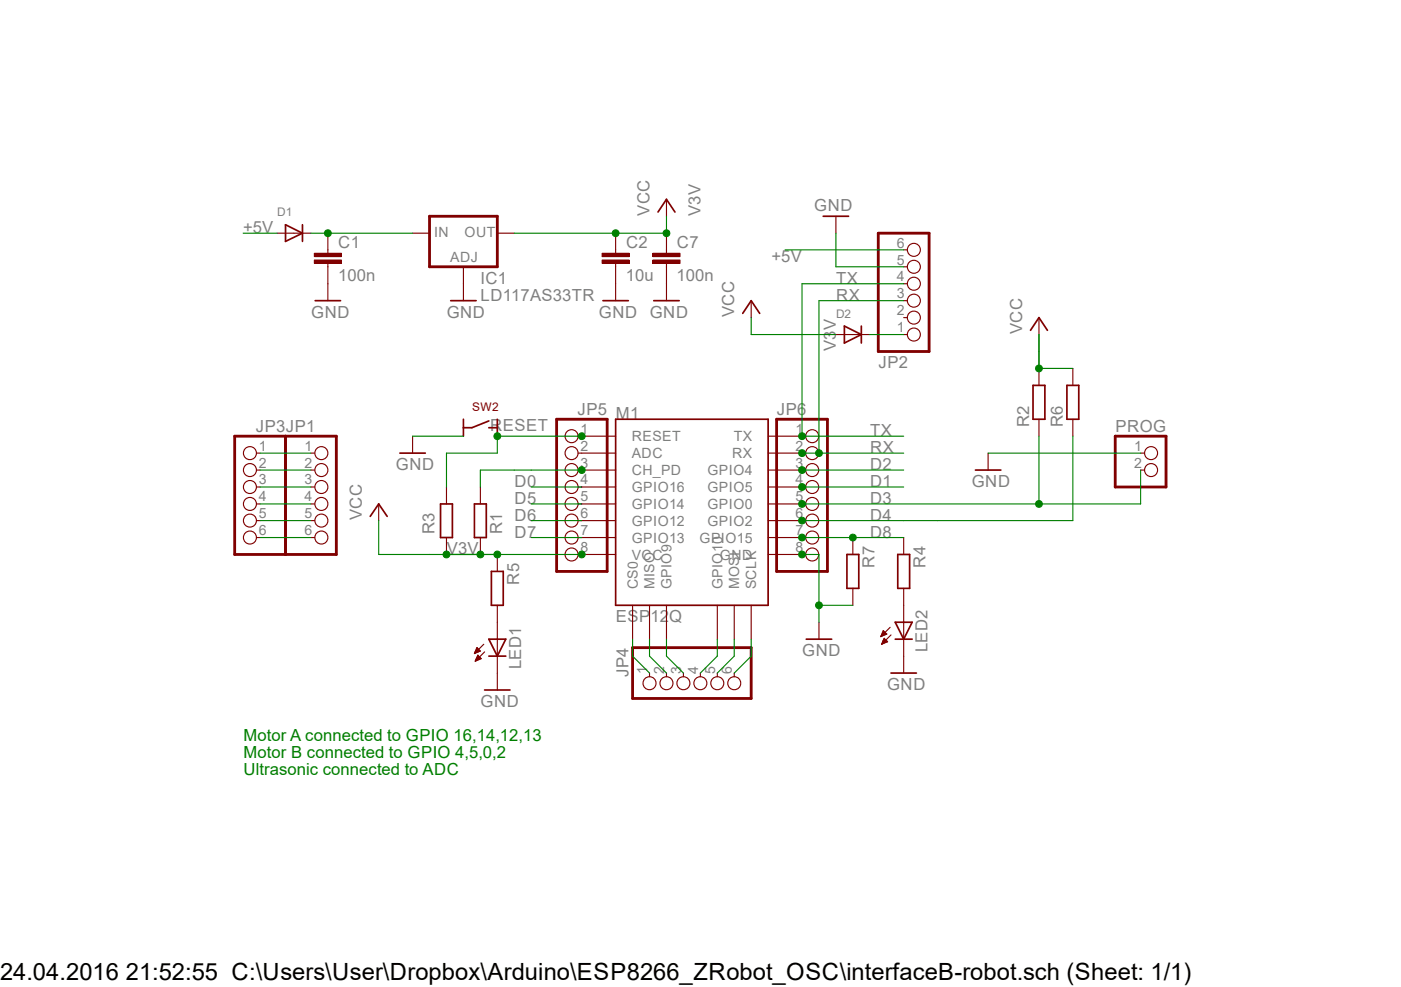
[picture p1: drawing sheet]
<svg xmlns="http://www.w3.org/2000/svg" width="210mm" height="148mm" viewBox="0 0 210 148" stroke-linecap="round" stroke-linejoin="round" font-family="sans-serif">
<path d="M42.8 33.7l2.5 1.3-2.5 1.2zM45.3 33.7v2.5M47.2 45.1h3.9M67.6 45.1h3.8" fill="none" stroke="#800000" stroke-width=".25"/>
<path d="M41.5 35h5.1M49.1 37.5v.5M49.1 39.5v.5M61.8 35h2.6M74.5 35h2.6M49.1 42.5v2.6M69.5 40v5.1" fill="none" stroke="#800000" stroke-width=".17"/>
<path d="M64.4 32.4h10.1v7.6h-10.1z" fill="none" stroke="#800000" stroke-width=".42"/>
<path d="M47.1 39h4.1v.5h-4.1z" fill-rule="evenodd" fill="#800000"/>
<path d="M47.1 39h4.1v.5h-4.1z" fill="none" stroke="#800000" stroke-width=".15"/>
<path d="M47.1 38h4.1v.5h-4.1z" fill-rule="evenodd" fill="#800000"/>
<path d="M47.1 38h4.1v.5h-4.1z" fill="none" stroke="#800000" stroke-width=".15"/>
<path d="M49.1 35v2.5M92.3 37.5v.5M92.3 39.5v.5M49.1 40v2.5" fill="none" stroke="#800000" stroke-width=".17"/>
<path d="M90.3 39h4v.5h-4z" fill-rule="evenodd" fill="#800000"/>
<path d="M90.3 39h4v.5h-4z" fill="none" stroke="#800000" stroke-width=".15"/>
<path d="M90.3 38h4v.5h-4z" fill-rule="evenodd" fill="#800000"/>
<path d="M90.3 38h4v.5h-4z" fill="none" stroke="#800000" stroke-width=".15"/>
<g fill="none" stroke="#800000" stroke-width=".17">
<path d="M92.3 35v2.5M99.9 37.5v.5M99.9 39.5v.5M125.3 32.4v2.6M135.5 37.5h.5M92.3 40v5.1M112.6 45.1v2.5M135.5 50.2h.5M135.5 47.6h.5M135.5 45.1h.5M135.5 42.5h.5M135.5 40h.5"/>
<path d="M155.7 47.6v2.6M155.7 55.2v2.6M160.8 55.2v2.6M66.9 73v2.6M72 73v2.6M87.2 65.4h5.1M87.2 67.9h5.1M87.2 70.5h5.1M87.2 73h5.1M87.2 75.6h5.1M87.2 78.1h5.1M115.1 65.4h5.1"/>
<path d="M115.1 67.9h5.1M115.1 70.5h5.1M115.1 73h5.1M115.1 75.6h5.1M115.1 78.1h5.1M148.1 67.9v2.6M155.7 62.9v2.5M160.8 62.9v2.5M66.9 80.6v2.5M71.2 97.9h.1M71.2 97.8h.3M71.2 97.7h.5"/>
<path d="M71.2 97.7h.7M71.2 99.1h.2M71.3 97.6h.6M71.3 99h.3M71.3 97.5h.5M71.3 98.9h.5M71.4 97.4h.4M71.4 98.8h.6M71.4 97.3h.3M71.4 98.7h.7M71.5 97.2h.1M71.5 98.6h.5"/>
<path d="M71.5 97.1l-.4 .9M71.5 97.1l.5 .5-.9 .4M71.5 97.1h.1M71.5 98.6h.4M71.5 98.5h.3M71.6 98.3h.1M71.6 98.3l-.4 .8M71.6 98.3l.5 .5-.9 .3M72 80.6v2.5M72.5 96.6l-1.4 1.4M72.6 97.7l-1.4 1.4M74.5 83.1v2.6"/>
<path d="M74.5 90.8v10.1M87.2 80.6h5.1M87.2 83.1h5.1M94.8 90.8v5M97.4 90.8v5M99.9 90.8v5M107.5 90.8v5M110.1 90.8v5M112.6 90.8v5M115.1 80.6h5.1M115.1 83.1h5.1M122.8 93.3v2.5"/>
<path d="M127.8 80.6v2.5M127.8 88.2v2.6M132 95.4h.1M132.1 95.3h.2M132.1 95.2h.4M132.2 95.2h.5M132.2 96.6h.1M132.2 95.1h.7M132.2 96.5h.2M132.2 95h.6M132.2 94.9h.5M132.2 96.4h.4"/>
<path d="M132.3 94.8h.3M132.3 96.3h.5M132.3 96.2h.7M132.3 94.7h.2M132.3 96.1h.7M132.4 94.6h.1M132.4 96.1h.5M132.4 96h.4M132.5 95.9h.2M132.5 95.8h.1M132.5 95.7l.6 .5-.9 .4zM132.9 95.1l-.5-.5-.4 .9"/>
<path d="M132.9 95.1l-.9 .4M133.4 94.1l-1.4 1.4M133.6 95.2l-1.4 1.4M135.5 80.6v2.5M135.5 88.2v10.2"/>
<circle cx="137" cy="37.5" r=".98"/>
<circle cx="137" cy="45.1" r=".98"/>
<circle cx="137" cy="40" r=".98"/>
<circle cx="137" cy="42.5" r=".98"/>
<circle cx="137" cy="47.6" r=".98"/>
<circle cx="137" cy="50.2" r=".98"/>
</g>
<g fill="none" stroke="#800000" stroke-width=".25">
<path d="M123.4 32.4h3.8M90.4 45.1h3.8M111.3 47l1.3-1.9 1.3 1.9M154.5 49.5l1.2-1.9 1.3 1.9M154.9 57.8h1.7v5.1h-1.7zM159.9 57.8h1.8v5.1h-1.8zM66 75.6h1.8v5h-1.8zM71.1 75.6h1.8v5h-1.8zM92.3 62.9h22.8v27.9h-22.8zM146.2 70.5h3.8M73.3 95.8h2.5l-1.3 2.6zM73.3 98.4h2.5"/>
<path d="M73.7 85.7h1.7v5.1h-1.7zM120.9 95.8h3.8M127 83.1h1.7v5.1h-1.7zM134.2 95.8h2.5M134.2 93.3h2.5l-1.2 2.5zM134.6 83.1h1.8v5.1h-1.8z"/>
</g>
<path d="M131.7 35h7.6v17.7h-7.6z" fill="none" stroke="#800000" stroke-width=".42"/>
<path d="M97.9 39h4v.5h-4z" fill-rule="evenodd" fill="#800000"/>
<path d="M97.9 39h4v.5h-4z" fill="none" stroke="#800000" stroke-width=".15"/>
<path d="M97.9 38h4v.5h-4z" fill-rule="evenodd" fill="#800000"/>
<path d="M97.9 38h4v.5h-4z" fill="none" stroke="#800000" stroke-width=".15"/>
<g fill="none" stroke="#800000" stroke-width=".17">
<path d="M99.9 29.9v2.5M99.9 35v2.5M99.9 40v5.1M125.3 50.2h5.1M38.4 67.9h.6M38.4 70.5h.6M38.4 73h.6M38.4 75.6h.6M38.4 78.1h.6M46.6 67.9h.6M46.6 70.5h.6M46.6 73h.6"/>
<path d="M46.6 75.6h.6M46.6 78.1h.6M56.8 75.6v2.5M61.8 65.4v2.5M86.7 67.9h.5M86.7 70.5h.5M86.7 65.4h.5M86.7 73h.5M86.7 75.6h.5M86.7 78.1h.5M120.2 67.9h.6M120.2 70.5h.6"/>
<path d="M120.2 65.4h.6M120.2 73h.6M120.2 75.6h.6M120.2 78.1h.6M171 67.9h.5M171 70.5h.5M38.4 80.6h.6M46.6 80.6h.6M86.7 80.6h.5M86.7 83.1h.5M120.2 80.6h.6M120.2 83.1h.6"/>
<path d="M135.5 98.4v2.5M74.5 100.9v2.6M97.4 100.9v.6M99.9 100.9v.6M102.4 100.9v.6M105 100.9v.6M107.5 100.9v.6M110.1 100.9v.6"/>
<circle cx="37.5" cy="73" r=".98"/>
<circle cx="37.5" cy="67.9" r=".98"/>
<circle cx="37.5" cy="75.6" r=".98"/>
<circle cx="37.5" cy="78.1" r=".98"/>
<circle cx="37.5" cy="70.5" r=".98"/>
<circle cx="48.2" cy="75.6" r=".98"/>
<circle cx="48.2" cy="73" r=".98"/>
<circle cx="48.2" cy="67.9" r=".98"/>
<circle cx="48.2" cy="70.5" r=".98"/>
<circle cx="48.2" cy="78.1" r=".98"/>
<circle cx="85.7" cy="67.9" r=".98"/>
<circle cx="85.7" cy="70.5" r=".98"/>
<circle cx="85.7" cy="73" r=".98"/>
<circle cx="85.7" cy="75.6" r=".98"/>
<circle cx="85.7" cy="65.4" r=".98"/>
<circle cx="85.7" cy="78.1" r=".98"/>
<circle cx="121.7" cy="73" r=".98"/>
<circle cx="121.7" cy="75.6" r=".98"/>
<circle cx="121.7" cy="78.1" r=".98"/>
<circle cx="121.7" cy="65.4" r=".98"/>
<circle cx="121.7" cy="67.9" r=".98"/>
<circle cx="121.7" cy="70.5" r=".98"/>
<circle cx="172.5" cy="67.9" r=".98"/>
<circle cx="172.5" cy="70.5" r=".98"/>
<circle cx="37.5" cy="80.6" r=".98"/>
<circle cx="48.2" cy="80.6" r=".98"/>
<circle cx="85.7" cy="80.6" r=".98"/>
<circle cx="85.7" cy="83.1" r=".98"/>
<circle cx="121.7" cy="80.6" r=".98"/>
<circle cx="121.7" cy="83.1" r=".98"/>
<circle cx="97.4" cy="102.4" r=".98"/>
<circle cx="99.9" cy="102.4" r=".98"/>
<circle cx="102.4" cy="102.4" r=".98"/>
<circle cx="105" cy="102.4" r=".98"/>
<circle cx="107.5" cy="102.4" r=".98"/>
<circle cx="110.1" cy="102.4" r=".98"/>
</g>
<path d="M98.6 31.8l1.3-1.9 1.3 1.9M98 45.1h3.8M126.6 48.9l2.5 1.3-2.5 1.2zM129.1 48.9v2.5M55.5 77.4l1.3-1.8 1.2 1.8M59.9 67.9h3.9M69.5 62.9v2.5M73.3 63.1l-2.6 1h-1.2M73.3 64.1h1.2M74.5 62.9v2.5M72.6 103.5h3.9M133.6 100.9h3.8" fill="none" stroke="#800000" stroke-width=".25"/>
<path d="M35.2 65.4h15.2v17.7h-15.2zM42.8 65.4v17.7M83.4 62.9h7.6v22.8h-7.6zM116.4 62.9h7.6v22.8h-7.6zM167.2 65.4h7.6v7.6h-7.6zM94.8 97.1h17.8v7.6h-17.8z" fill="none" stroke="#800000" stroke-width=".42"/>
<path d="M46.6 35h15.2" fill="none" stroke="#008000" stroke-width=".17"/>
<circle cx="49.1" cy="35" r=".51" fill="#008000"/>
<circle cx="49.1" cy="35" r=".51" fill="none" stroke="#008000" stroke-width=".15"/>
<path d="M120.2 83.1h2.6v10.2M122.8 90.8h5" fill="none" stroke="#008000" stroke-width=".17"/>
<circle cx="122.8" cy="90.8" r=".51" fill="#008000"/>
<circle cx="122.8" cy="90.8" r=".51" fill="none" stroke="#008000" stroke-width=".15"/>
<circle cx="120.2" cy="83.1" r=".51" fill="#008000"/>
<circle cx="120.2" cy="83.1" r=".51" fill="none" stroke="#008000" stroke-width=".15"/>
<path d="M125.3 35v5h10.2M135.5 45.1h-12.7v22.8h-2.6M61.8 65.4h7.7M148.1 67.9h22.9" fill="none" stroke="#008000" stroke-width=".17"/>
<circle cx="120.2" cy="67.9" r=".51" fill="#008000"/>
<circle cx="120.2" cy="67.9" r=".51" fill="none" stroke="#008000" stroke-width=".15"/>
<path d="M122.8 67.9h12.7" fill="none" stroke="#008000" stroke-width=".17"/>
<circle cx="122.8" cy="67.9" r=".51" fill="#008000"/>
<circle cx="122.8" cy="67.9" r=".51" fill="none" stroke="#008000" stroke-width=".15"/>
<path d="M155.7 50.2v2.5" fill="none" stroke="#008000" stroke-width=".17"/>
<circle cx="155.7" cy="55.2" r=".51" fill="#008000"/>
<circle cx="155.7" cy="55.2" r=".51" fill="none" stroke="#008000" stroke-width=".15"/>
<path d="M99.9 32.4v2.6h-22.8M112.6 47.6v2.6h12.7M155.7 50.2v5h5.1" fill="none" stroke="#008000" stroke-width=".17"/>
<circle cx="92.3" cy="35" r=".51" fill="#008000"/>
<circle cx="92.3" cy="35" r=".51" fill="none" stroke="#008000" stroke-width=".15"/>
<circle cx="99.9" cy="35" r=".51" fill="#008000"/>
<circle cx="99.9" cy="35" r=".51" fill="none" stroke="#008000" stroke-width=".15"/>
<circle cx="72" cy="83.1" r=".51" fill="#008000"/>
<circle cx="72" cy="83.1" r=".51" fill="none" stroke="#008000" stroke-width=".15"/>
<path d="M64.4 83.1h7.6" fill="none" stroke="#008000" stroke-width=".17"/>
<circle cx="66.9" cy="83.1" r=".51" fill="#008000"/>
<circle cx="66.9" cy="83.1" r=".51" fill="none" stroke="#008000" stroke-width=".15"/>
<path d="M66.9 83.1h5.1M74.5 83.1h12.7" fill="none" stroke="#008000" stroke-width=".17"/>
<circle cx="87.2" cy="83.1" r=".51" fill="#008000"/>
<circle cx="87.2" cy="83.1" r=".51" fill="none" stroke="#008000" stroke-width=".15"/>
<path d="M66.9 83.1h7.6" fill="none" stroke="#008000" stroke-width=".17"/>
<circle cx="74.5" cy="83.1" r=".51" fill="#008000"/>
<circle cx="74.5" cy="83.1" r=".51" fill="none" stroke="#008000" stroke-width=".15"/>
<path d="M135.5 42.5h-15.3v22.9M56.8 78.1v5h7.6" fill="none" stroke="#008000" stroke-width=".17"/>
<circle cx="120.2" cy="65.4" r=".51" fill="#008000"/>
<circle cx="120.2" cy="65.4" r=".51" fill="none" stroke="#008000" stroke-width=".15"/>
<path d="M87.2 65.4h-12.7v2.5h-7.6v5.1M120.2 65.4h15.3" fill="none" stroke="#008000" stroke-width=".17"/>
<circle cx="74.5" cy="65.4" r=".51" fill="#008000"/>
<circle cx="74.5" cy="65.4" r=".51" fill="none" stroke="#008000" stroke-width=".15"/>
<circle cx="87.2" cy="65.4" r=".51" fill="#008000"/>
<circle cx="87.2" cy="65.4" r=".51" fill="none" stroke="#008000" stroke-width=".15"/>
<path d="M155.7 65.4v10.2M171 70.5v5.1h-50.8" fill="none" stroke="#008000" stroke-width=".17"/>
<circle cx="155.7" cy="75.6" r=".51" fill="#008000"/>
<circle cx="155.7" cy="75.6" r=".51" fill="none" stroke="#008000" stroke-width=".15"/>
<circle cx="120.2" cy="75.6" r=".51" fill="#008000"/>
<circle cx="120.2" cy="75.6" r=".51" fill="none" stroke="#008000" stroke-width=".15"/>
<path d="M36.4 35h5.1M117.7 37.5h17.8M87.2 70.5h-15.2v2.5" fill="none" stroke="#008000" stroke-width=".17"/>
<circle cx="87.2" cy="70.5" r=".51" fill="#008000"/>
<circle cx="87.2" cy="70.5" r=".51" fill="none" stroke="#008000" stroke-width=".15"/>
<path d="M120.2 80.6h7.6" fill="none" stroke="#008000" stroke-width=".17"/>
<circle cx="120.2" cy="80.6" r=".51" fill="#008000"/>
<circle cx="120.2" cy="80.6" r=".51" fill="none" stroke="#008000" stroke-width=".15"/>
<path d="M127.8 80.6h7.7" fill="none" stroke="#008000" stroke-width=".17"/>
<circle cx="127.8" cy="80.6" r=".51" fill="#008000"/>
<circle cx="127.8" cy="80.6" r=".51" fill="none" stroke="#008000" stroke-width=".15"/>
<path d="M160.8 65.4v12.7h-40.6" fill="none" stroke="#008000" stroke-width=".17"/>
<circle cx="120.2" cy="78.1" r=".51" fill="#008000"/>
<circle cx="120.2" cy="78.1" r=".51" fill="none" stroke="#008000" stroke-width=".15"/>
<circle cx="120.2" cy="73" r=".51" fill="#008000"/>
<circle cx="120.2" cy="73" r=".51" fill="none" stroke="#008000" stroke-width=".15"/>
<g fill="none" stroke="#008000" stroke-width=".17">
<path d="M130.4 50.2h5.1M79.6 73h7.6M79.6 75.6h7.6M79.6 78.1h7.6M120.2 73h15.3M120.2 70.5h15.3M79.6 80.6h7.6M94.8 95.8v2.6l2.6 2.5M97.4 95.8v2.6l2.5 2.5M99.9 95.8v2.6l2.5 2.5M107.5 95.8v2.6l-2.5 2.5M110.1 95.8v2.6l-2.6 2.5"/>
<path d="M112.6 95.8v2.6l-2.5 2.5"/>
</g>
<circle cx="120.2" cy="70.5" r=".51" fill="#008000"/>
<circle cx="120.2" cy="70.5" r=".51" fill="none" stroke="#008000" stroke-width=".15"/>
<path d="M39 67.9h7.6M39 70.5h7.6M39 73h7.6M39 75.6h7.6M39 78.1h7.6M39 80.6h7.6" fill="none" stroke="#008000" stroke-width=".17"/>
<text font-size="3.6" x="0" y="147">24.04.2016 21:52:55 C:\Users\User\Dropbox\Arduino\ESP8266_ZRobot_OSC\interfaceB-robot.sch (Sheet: 1/1)</text>
<g font-size="2.5" fill="#808080">
<text x="36.4" y="35">+5V</text>
<text x="97.4" y="32.4" transform="rotate(-90 97.4 32.4)">VCC</text>
<text x="105" y="32.4" transform="rotate(-90 105 32.4)">V3V</text>
<text x="122" y="31.7">GND</text>
<text x="50.7" y="37.1">C1</text>
<text x="93.9" y="37.1">C2</text>
<text x="101.5" y="37.1">C7</text>
<text x="115.7" y="39.2">+5V</text>
<text x="46.7" y="47.6">GND</text>
<text x="50.7" y="42.2">100n</text>
<text x="67" y="47.6">GND</text>
<text x="72.1" y="45.1">LD117AS33TR</text>
<text x="72.1" y="42.5">IC1</text>
<text x="89.8" y="47.6">GND</text>
<text x="93.8" y="42.2">10u</text>
<text x="97.4" y="47.6">GND</text>
<text x="101.4" y="42.2">100n</text>
<text x="110.1" y="47.6" transform="rotate(-90 110.1 47.6)">VCC</text>
<text x="125.4" y="45.1">RX</text>
<text x="125.4" y="42.5">TX</text>
<text x="125.3" y="52.7" transform="rotate(-90 125.3 52.7)">V3V</text>
<text x="153.2" y="50.1" transform="rotate(-90 153.2 50.1)">VCC</text>
<text x="131.7" y="55.1">JP2</text>
<text x="38.4" y="64.8">JP3JP1</text>
<text x="73.5" y="64.6">RESET</text>
<text x="86.6" y="62.2">JP5</text>
<text x="92.3" y="62.9">M1</text>
<text x="116.5" y="62.2">JP6</text>
<text x="130.4" y="65.4">TX</text>
<text x="154.3" y="64.1" transform="rotate(-90 154.3 64.1)">R2</text>
<text x="159.3" y="64.1" transform="rotate(-90 159.3 64.1)">R6</text>
<text x="167.2" y="64.8">PROG</text>
<text x="59.4" y="70.5">GND</text>
<text x="130.4" y="67.9">RX</text>
<text x="130.4" y="70.5">D2</text>
<text x="77.1" y="73">D0</text>
<text x="77.1" y="75.6">D5</text>
<text x="130.4" y="75.6">D3</text>
<text x="130.4" y="73">D1</text>
<text x="145.7" y="73">GND</text>
<text x="54.2" y="78" transform="rotate(-90 54.2 78)">VCC</text>
<text x="65.1" y="80.1" transform="rotate(-90 65.1 80.1)">R3</text>
<text x="67" y="83.1">V3V</text>
<text x="75.3" y="80.1" transform="rotate(-90 75.3 80.1)">R1</text>
<text x="77.1" y="78.1">D6</text>
<text x="77.1" y="80.6">D7</text>
<text x="130.4" y="80.6">D8</text>
<text x="130.4" y="78.1">D4</text>
<text x="77.8" y="87.7" transform="rotate(-90 77.8 87.7)">R5</text>
<text x="131.1" y="85.1" transform="rotate(-90 131.1 85.1)">R7</text>
<text x="138.7" y="85.1" transform="rotate(-90 138.7 85.1)">R4</text>
<text x="92.3" y="93.3">ESP12Q</text>
<text x="78.1" y="100.4" transform="rotate(-90 78.1 100.4)">LED1</text>
<text x="94.2" y="101.6" transform="rotate(-90 94.2 101.6)">JP4</text>
<text x="120.3" y="98.4">GND</text>
<text x="139" y="97.8" transform="rotate(-90 139 97.8)">LED2</text>
<text x="72.1" y="106">GND</text>
<text x="133" y="103.5">GND</text>
</g>
<g font-size="2.5" fill="#008000">
<text x="36.5" y="111.1">Motor A connected to GPIO 16,14,12,13</text>
<text x="36.5" y="113.6">Motor B connected to GPIO 4,5,0,2</text>
<text x="36.5" y="116.2">Ultrasonic connected to ADC</text>
</g>
<g font-size="2.1" fill="#808080">
<text x="65.1" y="35.6">IN</text>
<text x="69.6" y="35.6">OUT</text>
<text x="67.5" y="39.2">ADJ</text>
<text x="134.5" y="39.7">5</text>
<text x="134.5" y="37.1">6</text>
<text x="134.5" y="47.3">2</text>
<text x="134.5" y="44.7">3</text>
<text x="134.5" y="42.2">4</text>
<text x="134.5" y="49.8">1</text>
<text x="87" y="65">1</text>
<text x="119.3" y="65">1</text>
<text x="38.8" y="67.6">1</text>
<text x="38.8" y="70.1">2</text>
<text x="45.6" y="67.6">1</text>
<text x="45.6" y="70.1">2</text>
<text x="87" y="67.6">2</text>
<text x="87" y="70.1">3</text>
<text x="94.7" y="66.2">RESET</text>
<text x="94.7" y="68.7">ADC</text>
<text x="94.7" y="71.2">CH_PD</text>
<text x="106" y="71.2">GPIO4</text>
<text x="109.8" y="68.7">RX</text>
<text x="110" y="66.2">TX</text>
<text x="119.3" y="67.6">2</text>
<text x="119.3" y="70.1">3</text>
<text x="170" y="67.6">1</text>
<text x="170" y="70.1">2</text>
<text x="38.8" y="72.6">3</text>
<text x="38.8" y="75.2">4</text>
<text x="38.8" y="77.7">5</text>
<text x="45.6" y="72.6">3</text>
<text x="45.6" y="75.2">4</text>
<text x="45.6" y="77.7">5</text>
<text x="87" y="72.6">4</text>
<text x="87" y="75.2">5</text>
<text x="87" y="77.7">6</text>
<text x="94.7" y="73.8">GPIO16</text>
<text x="94.7" y="76.3">GPIO14</text>
<text x="106" y="76.3">GPIO0</text>
<text x="106" y="73.8">GPIO5</text>
<text x="119.3" y="72.6">4</text>
<text x="119.3" y="75.2">5</text>
<text x="119.3" y="77.7">6</text>
<text x="38.8" y="80.3">6</text>
<text x="45.6" y="80.3">6</text>
<text x="87" y="80.3">7</text>
<text x="87" y="82.8">8</text>
<text x="94.7" y="78.8">GPIO12</text>
<text x="94.7" y="81.4">GPIO13</text>
<text x="94.7" y="83.9">VCC</text>
<text x="104.9" y="81.4">GPIO15</text>
<text x="106" y="78.9">GPIO2</text>
<text x="107.9" y="83.9">GND</text>
<text x="119.3" y="80.3">7</text>
<text x="119.3" y="82.8">8</text>
<text x="95.6" y="88.4" transform="rotate(-90 95.6 88.4)">CS0</text>
<text x="98.1" y="88.4" transform="rotate(-90 98.1 88.4)">MISO</text>
<text x="100.7" y="88.4" transform="rotate(-90 100.7 88.4)">GPIO9</text>
<text x="108.3" y="88.4" transform="rotate(-90 108.3 88.4)">GPIO10</text>
<text x="110.8" y="88.4" transform="rotate(-90 110.8 88.4)">MOSI</text>
<text x="113.4" y="88.4" transform="rotate(-90 113.4 88.4)">SCLK</text>
<text x="97" y="101.1" transform="rotate(-90 97 101.1)">1</text>
<text x="99.6" y="101.1" transform="rotate(-90 99.6 101.1)">2</text>
<text x="102.1" y="101.1" transform="rotate(-90 102.1 101.1)">3</text>
<text x="104.6" y="101.1" transform="rotate(-90 104.6 101.1)">4</text>
<text x="107.2" y="101.1" transform="rotate(-90 107.2 101.1)">5</text>
<text x="109.7" y="101.1" transform="rotate(-90 109.7 101.1)">6</text>
</g>
<g font-size="1.8" fill="#808080">
<text x="41.6" y="32.4">D1</text>
<text x="125.3" y="47.6">D2</text>
</g>
<text font-size="1.8" fill="#800000" x="70.8" y="61.6">SW2</text>
</svg>
